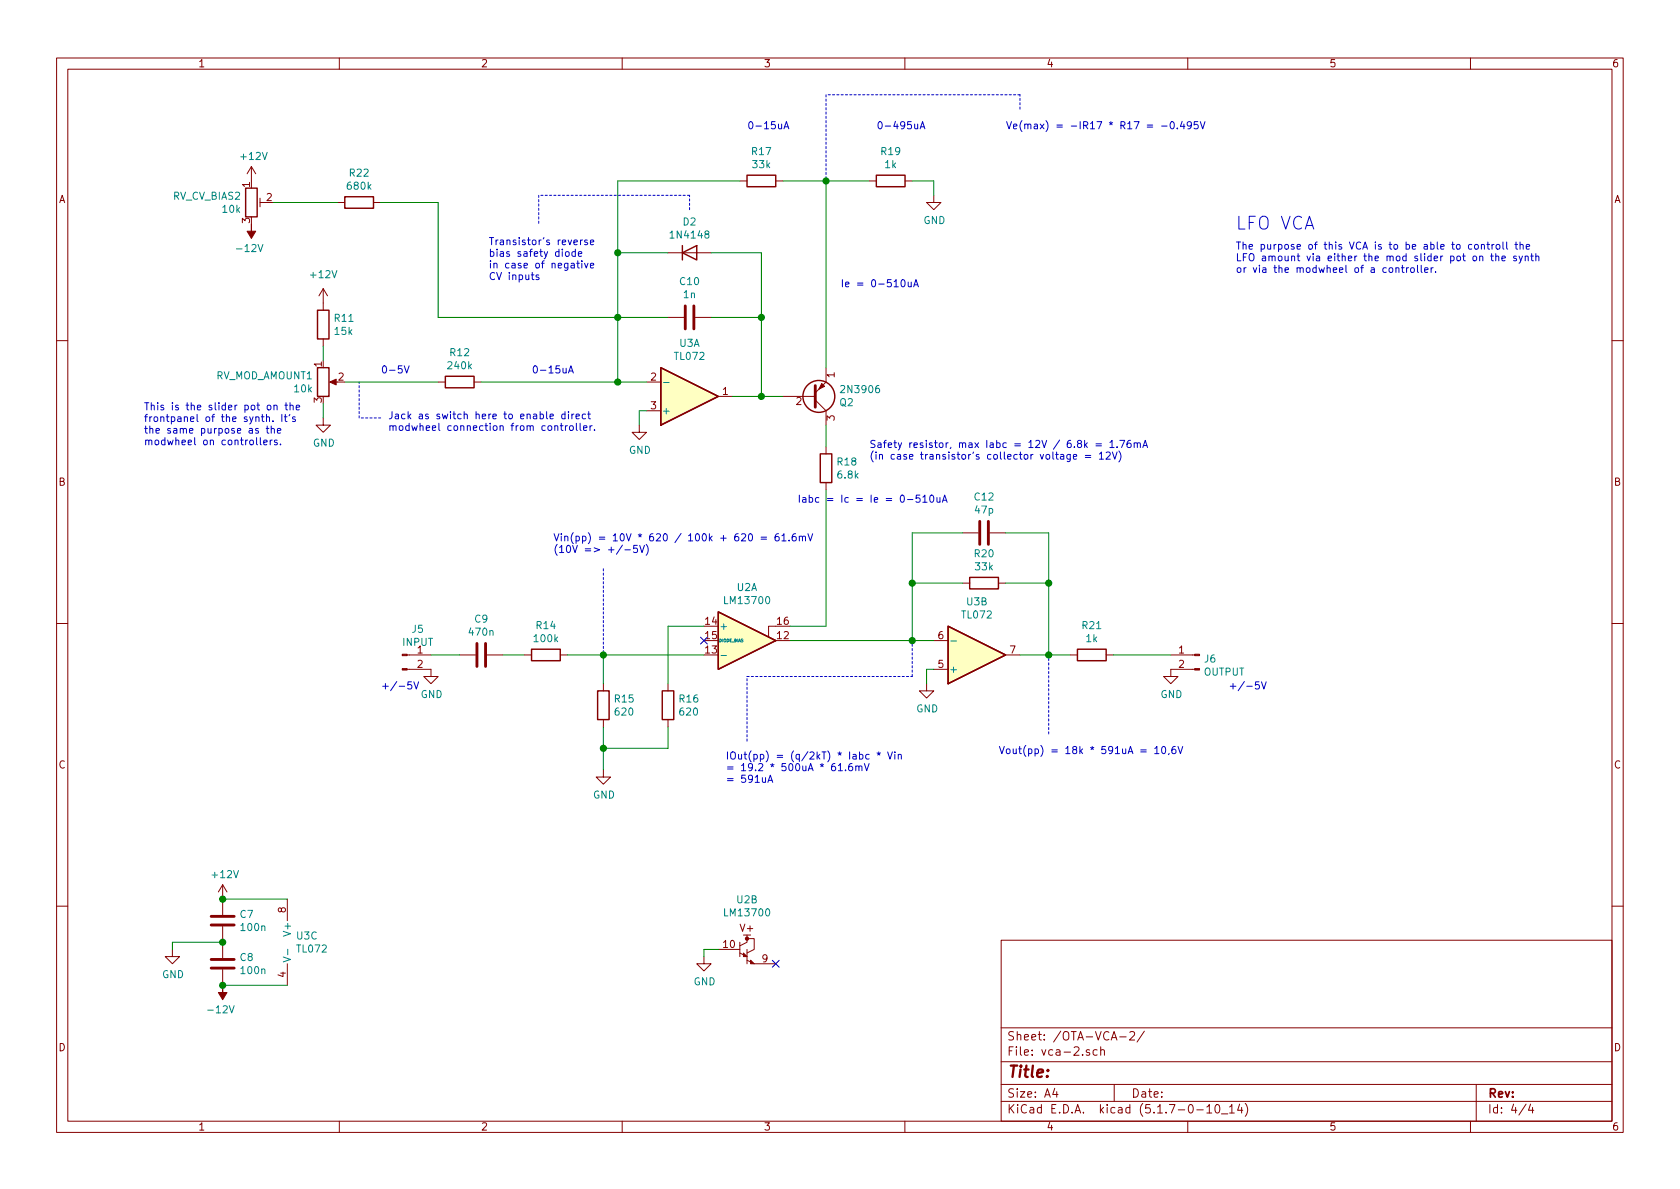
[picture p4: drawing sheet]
<svg xmlns="http://www.w3.org/2000/svg" width="297mm" height="210mm" viewBox="0 0 297 210" stroke-linecap="round" stroke-linejoin="round" font-family="sans-serif">
<g fill="none" stroke="#840000" stroke-width=".18">
<path d="M10 10.3h277v189.9h-277zM12 12.2h273v186.1h-273zM60 10.3v1.9M110 10.3v1.9M160 10.3v1.9M210 10.3v1.9M260 10.3v1.9M44.4 29.5l-.7 1.2M44.4 29.5v2.5M44.4 29.5l.8 1.2M46 35.8h1M46 35v1.6"/>
<path d="M59.7 35.8h1.3M66 35.8h1.3M130.8 32h1.3M137.2 32h1.2M153.7 32h1.2M160 32h1.3M165.1 34.5v1.3h1.3l-1.3 1.3-1.3-1.3h1.3M57.1 51l-.7 1.3M57.1 51v3.9M57.1 59.9v1.3M57.1 51l.8 1.3M118.1 56.1h2.8"/>
<path d="M118.1 44.7h7.6M122.9 56.1h2.8M10 60.2h2M57.1 73.9v1.3h1.3l-1.3 1.2-1.2-1.2h1.2M58.7 67.6h1M77.5 67.6h1.2M83.8 67.6h1.3M113 75.2v1.2h1.3l-1.3 1.3-1.2-1.3h1.2M114.3 67.6h2.5M114.3 72.6h2.5M127 70.1h2.5M138.4 70.1h5.7"/>
<path d="M144.1 70.7l1.9 1.9v2.6M146 65v2.6l-1.9 1.9M146 79v1.3M285 60.2h2M146 85.3v1.3M170.2 94.2h2.8M175 94.2h2.8M10 110.3h2M72 118.4h4.2v1.2h1.3l-1.3 1.3-1.3-1.3h1.3M72 115.8h4.2M81.3 115.8h2.8M86.1 115.8h2.8"/>
<path d="M92.7 115.8h1.3M99.1 115.8h1.2M137.2 110.7h-1.3v1.9M165.1 118.4h2.5M165.1 113.3h2.5M170.2 103.1h1.2M176.5 103.1h1.3M177.8 115.8h2.5M189.2 115.8h1.3M195.6 115.8h1.2M207 115.8h4.2M211.2 118.4h-4.2v1.2h1.3l-1.3 1.3-1.3-1.3h1.3"/>
<path d="M285 110.3h2M106.7 136.1v1.3h1.2l-1.2 1.3-1.3-1.3h1.3M106.7 120.9v1.3M106.7 127.2v1.3M118.1 120.9v1.3M118.1 127.2v1.3M163.8 120.9v1.3h1.3l-1.3 1.2-1.2-1.2h1.2M39.4 156.5l-.8 1.2M39.4 156.5v5.3M39.4 156.5l.7 1.2M50.8 159v3.8M10 160.2h2"/>
<path d="M30.5 167.9v1.3h1.2l-1.2 1.2-1.3-1.2h1.3M39.4 163.8v5.6M39.4 171.4v2.8M50.8 170.4v3.8M124.5 169.2v1.2h1.2l-1.2 1.3-1.3-1.3h1.3M127 167.9h3.8M130.8 168.5l1.3 .7M130.8 166.6v2.6M132.1 165.3v1.3l-1.3 .7M132.1 166h1.2v1.9l-1.2 .6M132.1 169.8l1.2 .6h3.9M132.1 167.9v2.5"/>
<path d="M177 166.3h108v32h-108zM285 160.2h2M60 198.3v1.9M110 198.3v1.9M160 198.3v1.9M177 194.8h108M177 191.8h108M177 187.8h108M177 181.8h108M186.5 192.5l-.4 1h1M186.8 193v1M192.6 185.7a.37 .37 0 0 0-.6 .1l.1 .2 .5 .2 .1 .1-.2 .3-.5-.1"/>
<path d="M194 185.7l-.5-.1-.2 .3v.6l.2 .1 .5-.1M194.6 185.7h.1a.37 .37 0 0 1 .6 .1v.8M194.6 185.1v1.5M197 191.8v3M198 183.4h1.1M199.8 182.6l.2-.2h.3l.3 .2v.2v.3l-.9 .8h.9M202.3 182.3l-1.3 2M210 198.3v1.9M211.6 196.3h1.2M213.4 195.8l.4-.5v1.5M213.4 196.8h.8M215 195.4l.3-.1a.94 .94 0 0 1 0 1.5 .8 .8 0 0 1-.6-.6 .8 .8 0 0 1 .3-.8z"/>
<path d="M216 197h1.1M217.4 195.8l.4-.5v1.5M217.4 196.8h.8M219.2 195.2l-.4 1.1h.9M219.5 195.8v1M220.2 195.1a1.71 1.71 0 0 1 0 2.3M260 198.3v1.9M261 191.8v6.5M269.8 195.2l-1.2 2M270.6 195.2l-.3 1.1h.9M271 195.8v1"/>
</g>
<g fill="#ffffc2" stroke="#ffffc2" stroke-width=".18">
<path d="M116.8 65l10.2 5.1-10.2 5.1z"/>
<path d="M167.6 110.7l10.2 5.1-10.2 5.1z"/>
<path d="M127 108.2l10.2 5.1-10.2 5.1z"/>
</g>
<g fill="none" stroke="#840000" stroke-width=".25">
<path d="M43.4 33.3h2.1v5h-2.1zM61 34.8h5v2h-5zM132.1 31h5.1v2h-5.1zM154.9 31h5.1v2h-5.1zM56.1 54.9h2.1v5h-2.1zM120.6 44.7l2.6-1.3v2.6zM120.6 43.4v2.6M56.1 65h2.1v5.1h-2.1zM78.7 66.5h5.1v2.1h-5.1zM116.8 65l10.2 5.1-10.2 5.1zM145 80.3h2.1v5h-2.1zM94 114.8h5.1v2h-5.1z"/>
<path d="M127 108.2l10.2 5.1-10.2 5.1zM167.6 110.7l10.2 5.1-10.2 5.1zM171.4 102.1h5.1v2h-5.1zM190.5 114.8h5.1v2h-5.1zM105.7 122.2h2v5h-2zM117.1 122.2h2v5h-2z"/>
<circle cx="144.8" cy="70.1" r="2.82"/>
</g>
<path d="M117.3 67.6h1M127.5 115.9h1M168.1 113.4h1M50.1 169.2l1.3 .5-1.3 .4M50.9 167.9v.9" fill="none" stroke="#008484" stroke-width=".18"/>
<g fill="#840000" stroke="#840000" stroke-width=".18">
<path d="M39.4 174.2v1.3h.7l-.7 1.3-.8-1.3h.8z"/>
<path d="M44.4 39.6v1.3h.8l-.8 1.3-.7-1.3h.7z"/>
<path d="M145.3 67.8l.5 .5-1 .5z"/>
<path d="M71.1 118.2h.9v.3h-.9z"/>
<path d="M71.1 115.7h.9v.2h-.9z"/>
<path d="M58.3 67.6l1.1-.5v1z"/>
<path d="M131.4 168.5l.7 .7h-.7z"/>
<path d="M132.7 169.8l.6 .6h-.6z"/>
<path d="M211.2 118.2h.9v.3h-.9z"/>
<path d="M211.2 115.7h.9v.2h-.9z"/>
</g>
<path d="M121.2 54.1v4.1M122.7 54.1v4.1M144.1 68.2v3.8M173.2 92.2v4.1M174.8 92.2v4.1M84.3 113.8v4.1M85.9 113.8v4.1M37.3 163.6h4.1M37.3 162h4.1M37.3 171.2h4.1M37.3 169.7h4.1" fill="none" stroke="#840000" stroke-width=".51"/>
<circle cx="132.1" cy="166" r=".25" fill="#840000" stroke="#840000" stroke-width=".25"/>
<g fill="none" stroke="#0000c2" stroke-width=".18" stroke-dasharray=".4 .4">
<path d="M146 16.8v15.2M180.3 19.3v-2.5M180.3 16.8h-34.3M95.2 34.5v5.1M121.9 37.1v-2.6M121.9 34.5h-26.7M63.5 73.9v-6.3M67.3 73.9h-3.8M106.7 100.6v15.2M132.1 119.6h29.2M161.3 119.6v-6.3M132.1 131.1v-11.5"/>
<path d="M185.4 129.8v-14"/>
</g>
<g fill="none" stroke="#008400" stroke-width=".18">
<path d="M48.3 35.8h11.4M67.3 35.8h10.2v20.3h40.6M130.8 32h-21.6v35.6M138.4 32h15.3M146 32v33M161.3 32h3.8v2.5M109.2 44.7h8.9M125.7 56.1h8.9M125.7 44.7h8.9v25.4M57.1 61.2v2.5M57.1 71.4v2.5M61 67.6h16.5"/>
<path d="M85.1 67.6h29.2M114.3 72.6h-1.3v2.6M129.5 70.1h8.9M146 75.2v3.8M146 86.6v24.1h-6.3M170.2 94.2h-8.9v19.1M177.8 94.2h7.6v21.6M76.2 115.8h5.1M88.9 115.8h3.8M100.3 115.8h24.2M106.7 115.8v5.1M124.5 110.7h-6.4v10.2"/>
<path d="M139.7 113.3h25.4M161.3 103.1h8.9M165.1 118.4h-1.3v2.5M177.8 103.1h7.6M180.3 115.8h8.9M196.8 115.8h10.2M106.7 128.5v7.6M118.1 128.5v3.8h-11.4M39.4 159h11.4M39.4 174.2h11.4M39.4 166.6h-8.9v1.3M127 167.9h-2.5v1.3"/>
</g>
<g fill="none" stroke="#0000c2" stroke-width=".18">
<path d="M138.6 22.8l.4-1.3 .5 1.3M138.7 22.4h.6M161.7 21.9l.1 .8 .3 .1 .2-.1M162.3 21.9v.9M162.7 22.8l.4-1.3 .4 1.3M162.8 22.4h.6M205.4 22.3h.9M207 21.6l.2-.1a.67 .67 0 0 1 .4 .6 .67 .67 0 0 1-.4 .7l-.3-.5zM208.2 22.7v.1M209 21.5l-.3 .8h.8M209.3 21.9v.9M210.6 22.1l-.2 .2-.4-.1-.1-.1v-.3l.3-.3h.2l.2 .3a.88 .88 0 0 1-.2 .9l-.4 .1"/>
<path d="M211.8 21.5h-.6l-.1 .6 .5-.1 .3 .2v.3l-.3 .3-.5-.1M212.2 21.5l.4 1.3 .5-1.3M95.2 48.7l-.3-.1-.1 .2v.2l.4 .1v.3h-.4M100 44.6l.2-.1 .4 .1v.5l-.1 .2h-.3l-.2-.1zM101.5 42.8l.6-.1-.1-.2-.3-.1-.2 .2v.6h.5M101.7 44.5h-.3l-.3 .2 .1 .6h.5M101.7 44.1v1.2M102 46.6h.4M102.2 46.1v1.1l.2 .2M102.3 44.9l.6-.1-.1-.3h-.4l-.1 .2v.6h.5M102.6 42.4v.9M102.9 46.1v.1"/>
<path d="M102.9 46.6v.8M103 42.4l-.3 .1-.1 .2M103.4 46.6l.3 .8 .3-.8M103.8 42.5l-.3-.1-.1 .2v.2l.4 .1v.3h-.4M104.4 42.8l.6-.1-.1-.2-.3-.1-.2 .2v.6h.5M104.4 47l.6-.1-.1-.3h-.3l-.2 .1v.6h.5M159.4 49.6l.2-.2a.67 .67 0 0 1 .4 .7 .67 .67 0 0 1-.4 .6l-.2-.1-.1-.4zM160.6 49.9v.8h.3l.2-.1M161.1 49.9v.8M161.5 50.7l.5-1.3 .4 1.3M161.6 50.4h.7M246.8 47.5l.2-.2 .3 .1v.8"/>
<path d="M246.8 47.3v.9M247.8 47.3h.5M248 46.9v1.1l.3 .2M248.7 47.3v.9M249 47.3l-.2 .1-.1 .2M249.5 47.4l.3-.1 .2 .2v.6l-.3 .1-.3-.3zM250.6 46.9v1.1l.2 .2M251.3 46.9v1.1l.2 .2M251.9 47.7l.6-.1-.1-.2-.3-.1-.2 .2v.6h.5M253 47.3v.9M253.4 47.3l-.4 .3M253.8 48.1v.1"/>
<path d="M260.2 43.3l-.3-.1-.3 .3 .1 .5h.5M260.8 43.3l.3-.1 .3 .3-.1 .5-.3 .1-.3-.3zM261.6 45.4l.2-.1h.3l.1 .8M261.6 45.3v.8M261.9 43.4l.2-.2 .3 .1 .1 .8M261.9 43.2v.9M262.9 43.2h.5M263.1 42.8v1.1l.3 .2M263.6 45.3h.4M263.7 44.9v1l.3 .2M263.8 43.2v.9M264.2 43.2l-.4 .3"/>
<path d="M264.5 45.4l.1-.1h.3l.1 .8M264.5 44.9v1.2M264.6 43.3l.3-.1 .3 .3-.1 .5-.3 .1-.3-.3zM265.6 45.7l.6-.1-.1-.3h-.4l-.1 .2v.6h.5M265.7 42.8v1.1l.2 .2M266.4 42.8v1.1l.2 .2M267.8 43.2h.5M268 42.8v1.1l.3 .2M268.1 45.3h-.3l-.2 .2 .1 .1 .4 .2v.3h-.5M268.6 45.3l.3 .8M268.8 43.4l.1-.2 .3 .1 .1 .8M268.8 42.8v1.3"/>
<path d="M269.2 45.3l-.4 1.1-.2 .2M269.7 45.4l.1-.1h.4v.8M269.7 45.3v.8M269.8 43.6l.7-.1-.1-.2-.4-.1-.2 .2 .1 .6h.5M270.6 45.3h.5M270.8 44.9v1l.3 .2M271.6 45.4l.1-.1h.3l.1 .8M271.6 44.9v1.2M45.4 77.4v1.1l.1 .2M45.7 75.8h-.3l-.2 .1v.2l.5 .1v.3h-.5M46 77.4v1.1l.2 .2M46.2 73.7h.5"/>
<path d="M46.4 73.3v1.1l.3 .1M46.6 78.2l.6-.1v-.2l-.4-.1-.2 .2 .1 .6h.5M47.1 75.8h.4M47.1 73.8l.2-.1 .3 .1 .1 .7M47.1 73.3v1.2M47.2 75.3v1.1l.3 .2M47.3 71.7l.4-.1 .2 .3-.1 .5-.3 .1-.2-.1zM47.8 77.8v.9M48 75.9l.1-.1h.3l.1 .8M48 75.3v1.3M48.1 77.8l-.3 .2M48.3 74.4v.1"/>
<path d="M48.4 71.8l.2-.2 .3 .1 .1 .8M48.4 71.6v.9M49 77.9l-.3-.1-.2 .2 .1 .2 .4 .1v.3h-.5M49 76.2l.7-.1-.1-.3h-.4l-.2 .1 .1 .6h.5M49.6 78.5v.2M49.8 73.3v1.2M50.3 73.7h.4M50.4 71.6h.5M50.4 73.3v1.1l.3 .1M50.6 71.2v1.1l.3 .2M51.2 73.3l-.1 .2M51.3 71.8l.2-.2 .3 .1v.8"/>
<path d="M51.3 71.2v1.3M52.2 73.8l-.3-.1-.2 .2 .1 .2 .4 .1v.3h-.5M52.4 72.1l.6-.1-.1-.3-.3-.1-.2 .2v.6h.5M71.5 64.7l.4 1.3 .4-1.3M97.3 73.6l.5-.1v-.2l-.4-.1-.1 .2v.6h.5M98.1 75.4l.2-.1h.3v.8M99.1 75.3h.4M99.2 74.8v1.1l.3 .2M99.9 73.3l-.4-.1-.2 .3 .1 .5h.5M99.9 72.8v1.3M100 75.3v.8M100.3 75.3l-.3 .2"/>
<path d="M100.5 66l.4-1.3 .5 1.3M100.5 72.8v.1M100.5 73.2v.9M100.6 65.6h.6M100.8 75.3h.3l.3 .2-.2 .6h-.3l-.2-.2zM101.1 73.2v.9M101.5 73.2l-.4 .3M101.9 73.6l.5-.1v-.2l-.4-.1-.1 .2v.6h.5M101.9 74.8v1.1l.2 .2M102.6 74.8v1.1l.1 .2M103.2 75.7l.6-.1-.1-.3h-.3l-.2 .2v.6h.5M103.5 73.3l-.3-.1-.3 .3 .1 .5h.5"/>
<path d="M103.9 73.2h.5M104.1 72.8v1.1l.3 .2M104.3 75.3v.8M104.7 75.3l-.4 .2M105.1 76v.1M191.9 78.7l.4 .4M192.3 78.3l-.5 .5M193.8 78.5h.9M193.8 78.8h.9M196.2 78.2l.4-.3v1.2M196.2 79.1h.8M196.7 79.9l.4 1.3 .4-1.3"/>
<path d="M197.5 79v.1M197.8 79.8a1.4 1.4 0 0 1 0 1.9M198 77.9h.9l-.6 1.2M199.9 77.9h-.3a.79 .79 0 0 0-.1 1.2l.4-.1v-.5l-.4-.1-.2 .2M200.5 78.4l.2-.1 .3 .1 .1 .7M200.5 78.3v.8M201.1 78.5l.2-.2 .3 .1v.7M202.1 79.1l.4-1.2 .4 1.2M202.2 78.8h.6M110.1 96.4l-1.1 1.6M110.5 97.2h1M112.7 96.4h-.6l-.1 .6 .2-.1 .5 .1v.6l-.2 .1-.5-.1"/>
<path d="M113.1 96.4l.4 1.3 .4-1.3M114.2 96.3a1.47 1.47 0 0 1 0 1.9M132.4 94.5l.2-.1a.69 .69 0 0 1 .5 .6 .69 .69 0 0 1-.5 .7l-.2-.2-.1-.3zM134.6 95h.9M134.6 95.3h.9M137.6 94.4h-.2a.79 .79 0 0 0-.1 1.3l.4-.2v-.5l-.4-.1-.3 .2M138.3 94.7l.3-.3v1.3M138.3 95.7h.7M139.5 95.5v.2M140.7 94.4h-.3a.79 .79 0 0 0-.1 1.3l.4-.2v-.5l-.4-.1-.2 .2M141.3 94.9l.2-.1 .3 .1 .1 .8M141.3 94.8v.9"/>
<path d="M141.9 95l.2-.2 .3 .1v.8M142.8 94.4l.5 1.3 .4-1.3M160.5 88.3h.9M162.6 87.5h-.6v.7l.1-.2 .5 .2v.5l-.2 .1-.4-.1M163.2 87.9l.3-.4v1.3M163.2 88.8h.7M164.5 87.7l.2-.2a.67 .67 0 0 1 .4 .7 .67 .67 0 0 1-.4 .6l-.2-.1-.1-.4zM165.7 88v.8h.3l.2-.1M166.2 88v.8M166.6 88.8l.4-1.3 .5 1.3M166.7 88.5h.6M187.5 80.4h.5l.1 .8"/>
<path d="M188.1 80.7h-.4l-.2 .2v.2h.6M189.2 80.4v1.1l-.2 .1h-.3M189.2 80.4h-.3l-.3 .2 .1 .5h.5M189.8 80.8l.6-.1-.1-.3h-.3l-.2 .1v.6h.5M191.9 80.5h1M191.9 80.9h1M194.4 80.3l.3-.4v1.3M194.4 81.2h.7M195.6 80.1l.5-.2 .2 .4-.8 .9h.8M72.7 120.6h-.5l-.1 .6 .5-.1 .2 .2v.3l-.2 .2-.5-.1M73.2 120.6l.4 1.2 .4-1.2M135.8 138.3l.4-1.2 .4 1.2"/>
<path d="M135.9 138h.6M148.2 135.4l.4-.4v1.3M148.2 136.3h.7M149.5 136.2v.1M150.6 135h-.2a.79 .79 0 0 0-.1 1.3l.3-.1 .2-.4-.3-.3h-.2l-.3 .3M151.3 135.6l.2-.1h.3l.1 .8M151.3 135.5v.8M151.9 135.6l.1-.1h.3l.1 .8M152 133.4h.3l.3 .2-.1 .6h-.5M152.8 135l.4 1.3 .5-1.3M153.7 133.4h-.4l-.2 .2 .1 .6h.5M155.1 133.1l.3 .2 .3-.2"/>
<path d="M155.2 133.5l.2-.2 .1 .2M155.4 133v.3M156.9 133l.5 1.2 .4-1.2M158.2 133v.1M158.2 133.4v.8M158.8 133.5l.2-.1h.3l.1 .8M158.8 133.4v.8M201.7 132.6h1M201.7 133h1M204.2 132.4l.3-.4v1.3M204.2 133.3h.7M205.5 132.1l.2-.1a.69 .69 0 0 1 .4 .6 .69 .69 0 0 1-.4 .7l-.3-.3v-.2z"/>
<path d="M206.7 133.2l-.1 .2M207.8 132h-.2a.79 .79 0 0 0-.2 1.3l.4-.1 .1-.5-.2-.2h-.3l-.2 .2M208.3 132l.4 1.3 .4-1.3M222.6 120.6h-.6l-.1 .6 .5-.1 .3 .2v.3l-.3 .2-.5-.1M223 120.6l.5 1.2 .4-1.2"/>
</g>
<g fill="#008400" stroke="#008400" stroke-width=".25">
<circle cx="109.2" cy="44.7" r=".51"/>
<circle cx="39.4" cy="166.6" r=".51"/>
<circle cx="161.3" cy="103.1" r=".51"/>
<circle cx="161.3" cy="113.3" r=".51"/>
<circle cx="109.2" cy="56.1" r=".51"/>
<circle cx="185.4" cy="103.1" r=".51"/>
<circle cx="134.6" cy="70.1" r=".51"/>
<circle cx="39.4" cy="174.2" r=".51"/>
<circle cx="109.2" cy="67.6" r=".51"/>
<circle cx="39.4" cy="159" r=".51"/>
<circle cx="185.4" cy="115.8" r=".51"/>
<circle cx="134.6" cy="56.1" r=".51"/>
<circle cx="146.1" cy="32" r=".51"/>
<circle cx="106.7" cy="115.8" r=".51"/>
<circle cx="106.7" cy="132.3" r=".51"/>
</g>
<path d="M123.9 112.7l1.2 1.2M125.1 112.7l-1.2 1.2M136.6 169.8l1.2 1.2M137.8 169.8l-1.2 1.2" fill="none" stroke="#000084" stroke-width=".18"/>
<text font-size="3.1" fill="#0000c2" x="218.4" y="40.6">LFO VCA</text>
<text font-size="2.8" fill="#840000" x="178" y="190.5">Title:</text>
<g font-size="2.1" fill="#840000">
<text x="178" y="184">Sheet: /OTA-VCA-2/</text>
<text x="178" y="186.7">File: vca-2.sch</text>
<text x="178" y="196.9">KiCad E.D.A. kicad (5.1.7-0-10_14)</text>
<text x="178" y="194.1">Size: A4</text>
<text x="200" y="194.1">Date:</text>
<text x="263" y="194.1">Rev:</text>
<text x="263" y="196.9">Id: 4/4</text>
</g>
<g font-size="1.8" fill="#840000">
<text x="35" y="11.9">1</text>
<text x="85" y="11.9">2</text>
<text x="135" y="11.9">3</text>
<text x="185" y="11.9">4</text>
<text x="235" y="11.9">5</text>
<text x="285" y="11.9">6</text>
<text x="10.4" y="35.9">A</text>
<text x="44.2" y="33.1" transform="rotate(-90 44.2 33.1)">1</text>
<text x="47.1" y="35.6">2</text>
<text x="285.4" y="35.9">A</text>
<text x="44.2" y="39.5" transform="rotate(-90 44.2 39.5)">3</text>
<text x="56.9" y="64.9" transform="rotate(-90 56.9 64.9)">1</text>
<text x="56.9" y="71.2" transform="rotate(-90 56.9 71.2)">3</text>
<text x="59.8" y="67.3">2</text>
<text x="115.1" y="67.3">2</text>
<text x="127.8" y="69.8">1</text>
<text x="140.8" y="71.6">2</text>
<text x="147.6" y="66.8" transform="rotate(-90 147.6 66.8)">1</text>
<text x="115.1" y="72.4">3</text>
<text x="147.6" y="74.4" transform="rotate(-90 147.6 74.4)">3</text>
<text x="10.4" y="85.9">B</text>
<text x="285.4" y="85.9">B</text>
<text x="124.8" y="110.5">14</text>
<text x="124.8" y="113">15</text>
<text x="137.5" y="113">12</text>
<text x="137.5" y="110.5">16</text>
<text x="165.9" y="113">6</text>
<text x="73.8" y="115.6">1</text>
<text x="73.8" y="118.1">2</text>
<text x="124.8" y="115.6">13</text>
<text x="165.9" y="118.1">5</text>
<text x="178.6" y="115.6">7</text>
<text x="208.4" y="115.6">1</text>
<text x="208.4" y="118.1">2</text>
<text x="10.4" y="135.9">C</text>
<text x="285.4" y="135.9">C</text>
<text x="50.5" y="161.4" transform="rotate(-90 50.5 161.4)">8</text>
<text x="127.9" y="167.6">10</text>
<text x="131" y="164.8">V+</text>
<text x="50.5" y="172.8" transform="rotate(-90 50.5 172.8)">4</text>
<text x="134.8" y="170.2">9</text>
<text x="10.4" y="185.9">D</text>
<text x="285.4" y="185.9">D</text>
<text x="35" y="199.9">1</text>
<text x="85" y="199.9">2</text>
<text x="135" y="199.9">3</text>
<text x="185" y="199.9">4</text>
<text x="235" y="199.9">5</text>
<text x="285" y="199.9">6</text>
</g>
<g font-size="1.8" fill="#0000c2">
<text x="132.1" y="22.9">0-15uA</text>
<text x="154.9" y="22.9">0-495uA</text>
<text x="177.8" y="22.9">Ve(max) = -IR17 * R17 = -0.495V</text>
<text x="86.4" y="43.4">Transistors reverse</text>
<text x="86.4" y="45.4">bias safety diode</text>
<text x="86.4" y="47.5">in case of negative</text>
<text x="218.4" y="44.1">The purpose of this VCA is to be able to controll the</text>
<text x="218.4" y="46.2">LFO amount via either the mod slider pot on the synth</text>
<text x="86.4" y="49.5">CV inputs</text>
<text x="148.6" y="50.8">Ie = 0-510uA</text>
<text x="218.4" y="48.3">or via the modwheel of a controller.</text>
<text x="67.3" y="66">0-5V</text>
<text x="94" y="66">0-15uA</text>
<text x="25.4" y="72.6">This is the slider pot on the</text>
<text x="25.4" y="74.6">frontpanel of the synth. Its</text>
<text x="25.4" y="76.7">the same purpose as the</text>
<text x="68.6" y="74.1">Jack as switch here to enable direct</text>
<text x="68.6" y="76.2">modwheel connection from controller.</text>
<text x="25.4" y="78.7">modwheel on controllers.</text>
<text x="153.7" y="79.2">Safety resistor, max Iabc = 12V / 6.8k = 1.76mA</text>
<text x="153.7" y="81.3">(in case transistors collector voltage = 12V)</text>
<text x="141" y="88.9">Iabc = Ic = Ie = 0-510uA</text>
<text x="97.8" y="95.7">Vin(pp) = 10V * 620 / 100k + 620 = 61.6mV</text>
<text x="97.8" y="97.8">(10V =&gt; +/-5V)</text>
<text x="67.3" y="121.9">+/-5V</text>
<text x="217.2" y="121.9">+/-5V</text>
<text x="128.3" y="134.3">IOut(pp) = (q/2kT) * Iabc * Vin</text>
<text x="128.3" y="136.4">= 19.2 * 500uA * 61.6mV</text>
<text x="176.5" y="133.3">Vout(pp) = 18k * 591uA = 10,6V</text>
<text x="128.3" y="138.4">= 591uA</text>
</g>
<g font-size="1.8" fill="#008484">
<text x="42.7" y="28.3">+12V</text>
<text x="133" y="27.4">R17</text>
<text x="133.1" y="29.7">33k</text>
<text x="155.9" y="27.4">R19</text>
<text x="156.5" y="29.7">1k</text>
<text x="30.6" y="35.3">RV_CV_BIAS2</text>
<text x="61.5" y="33.5">680k</text>
<text x="61.9" y="31.2">R22</text>
<text x="39.4" y="37.6">10k</text>
<text x="120.8" y="39.9">D2</text>
<text x="163.3" y="39.6">GND</text>
<text x="42.2" y="44.6">-12V</text>
<text x="118.8" y="42.2">1N4148</text>
<text x="55.1" y="49.2">+12V</text>
<text x="120.3" y="50.4">C10</text>
<text x="120.9" y="52.7">1n</text>
<text x="59.2" y="56.9">R11</text>
<text x="59.3" y="59.2">15k</text>
<text x="79.3" y="65.3">240k</text>
<text x="79.7" y="63">R12</text>
<text x="119.4" y="63.6">TL072</text>
<text x="120.2" y="61.3">U3A</text>
<text x="38.2" y="67.1">RV_MOD_AMOUNT1</text>
<text x="52.1" y="69.4">10k</text>
<text x="148.5" y="71.8">Q2</text>
<text x="149" y="69.5">2N3906</text>
<text x="117" y="73.3">+</text>
<text x="55.3" y="79">GND</text>
<text x="111.2" y="80.3">GND</text>
<text x="148.1" y="82.3">R18</text>
<text x="148.2" y="84.6">6.8k</text>
<text x="172.4" y="88.5">C12</text>
<text x="172.5" y="90.8">47p</text>
<text x="172.4" y="98.5">R20</text>
<text x="172.5" y="100.9">33k</text>
<text x="128.3" y="106.8">LM13700</text>
<text x="130.3" y="104.5">U2A</text>
<text x="171" y="107.1">U3B</text>
<text x="72.9" y="111.9">J5</text>
<text x="83.1" y="112.4">470n</text>
<text x="84" y="110.1">C9</text>
<text x="94.6" y="113.6">100k</text>
<text x="94.9" y="111.2">R14</text>
<text x="127.1" y="111.4">+</text>
<text x="170.2" y="109.4">TL072</text>
<text x="191.4" y="111.2">R21</text>
<text x="192.1" y="113.6">1k</text>
<text x="71.2" y="114.2">INPUT</text>
<text x="167.8" y="119">+</text>
<text x="212.8" y="119.5">OUTPUT</text>
<text x="213" y="117.2">J6</text>
<text x="74.4" y="123.4">GND</text>
<text x="108.7" y="124.2">R15</text>
<text x="120.2" y="124.2">R16</text>
<text x="162" y="126">GND</text>
<text x="205.2" y="123.4">GND</text>
<text x="108.9" y="126.5">620</text>
<text x="120.3" y="126.5">620</text>
<text x="104.9" y="141.2">GND</text>
<text x="37.7" y="155.3">+12V</text>
<text x="130.3" y="159.7">U2B</text>
<text x="42.5" y="162.3">C7</text>
<text x="42.7" y="164.6">100n</text>
<text x="51.4" y="165.1" transform="rotate(-90 51.4 165.1)">V+</text>
<text x="52.5" y="166.1">U3C</text>
<text x="128.3" y="162">LM13700</text>
<text x="28.7" y="173">GND</text>
<text x="42.5" y="169.9">C8</text>
<text x="42.7" y="172.3">100n</text>
<text x="52.6" y="168.4">TL072</text>
<text x="37.1" y="179.2">-12V</text>
<text x="122.6" y="174.2">GND</text>
</g>
<text font-size=".7" fill="#008484" x="127.1" y="113.5">DIODE_BIAS</text>
</svg>
